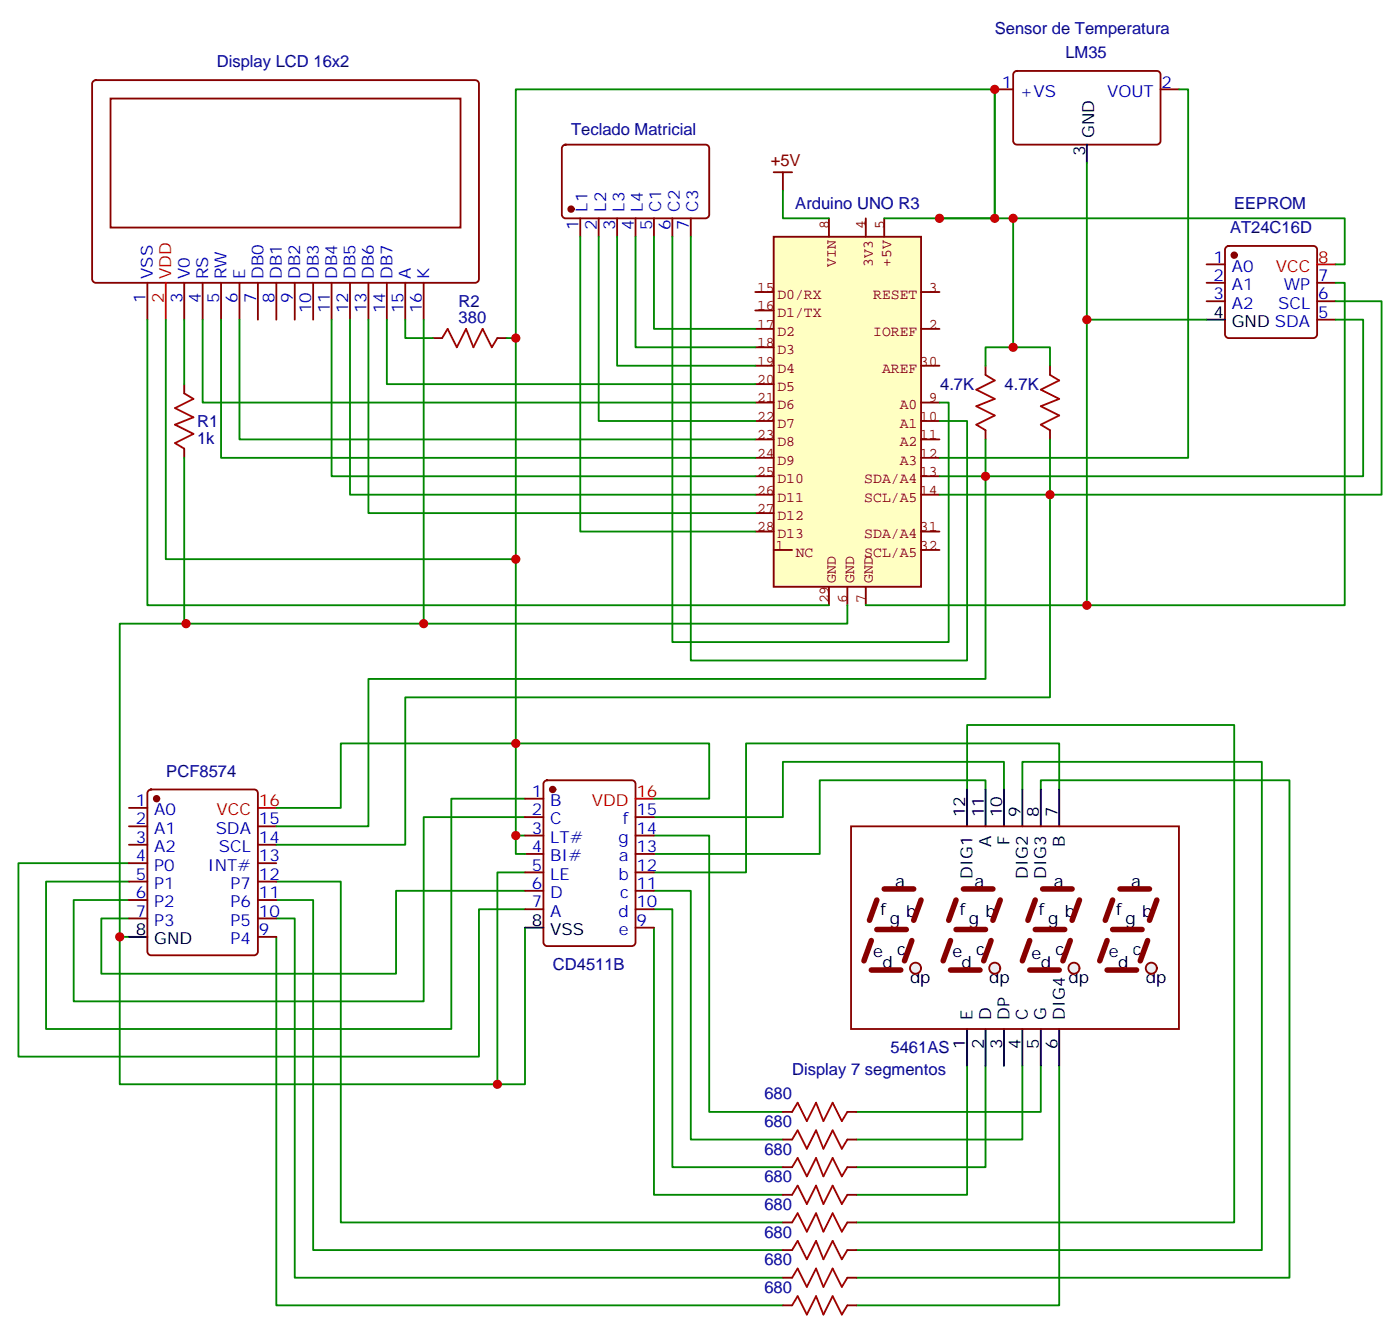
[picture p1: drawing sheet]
<svg xmlns="http://www.w3.org/2000/svg" width="268mm" height="255mm" viewBox="0 0 268 255" stroke-linecap="round" stroke-linejoin="round" font-family="sans-serif">
<path d="M148.2 45.3h28.2v67.1h-28.2z" fill="#ffffc2" stroke="#850000" stroke-width=".35"/>
<g fill="none" stroke="#850000" stroke-width=".35">
<path d="M148.2 33h3.5M149.9 33v3.5M144.6 55.9h3.6M144.6 59.4h3.6M158.7 41.8v3.5M165.8 41.8v3.5M169.3 41.8v3.5M176.4 55.9h3.5M144.6 63h3.6M144.6 66.5h3.6M144.6 70h3.6M144.6 73.6h3.6"/>
<path d="M144.6 77.1h3.6M176.4 63h3.5M176.4 70h3.5M176.4 77.1h3.5M144.6 80.6h3.6M144.6 84.1h3.6M144.6 87.7h3.6M144.6 91.2h3.6M144.6 94.7h3.6M144.6 98.2h3.6M176.4 80.6h3.5M176.4 84.1h3.5"/>
<path d="M176.4 87.7h3.5M176.4 91.2h3.5M176.4 94.7h3.5M144.6 101.8h3.6M148.2 105.3h3.5M158.7 112.4v3.5M162.3 112.4v3.5M165.8 112.4v3.5M176.4 105.3h3.5M176.4 101.8h3.5"/>
</g>
<path d="M149.9 36.5v5.3h8.8" fill="none" stroke="#008500" stroke-width=".35"/>
<g fill="none" stroke="#870000" stroke-width=".35">
<path d="M17.9 15.6l.4-.3h72.7a.71 .71 0 0 1 .7 .8v37.3a.76 .76 0 0 1-.7 .8h-72.7a.76 .76 0 0 1-.7-.8v-37.3zM21.2 18.9h67v24.7h-67zM190.5 17.1h3.5M194.3 13.8l.4-.2h26.8a.71 .71 0 0 1 .7 .7v12.7a.76 .76 0 0 1-.7 .7h-26.8a.76 .76 0 0 1-.7-.7v-12.7zM222.2 17.1h3.6M107.8 27.9l.5-.2h26.8a.71 .71 0 0 1 .7 .7v12.7a.76 .76 0 0 1-.7 .7h-26.8a.76 .76 0 0 1-.7-.7v-12.7zM28.2 54.2v7M35.3 54.2v7M38.8 54.2v7M42.3 54.2v7M45.9 54.2v7M49.4 54.2v7"/>
<path d="M52.9 54.2v7M56.4 54.2v7M60 54.2v7M63.5 54.2v7M67 54.2v7M70.6 54.2v7M74.1 54.2v7M77.6 54.2v7M81.1 54.2v7M111.1 41.8v3.5M114.7 41.8v3.5M118.2 41.8v3.5"/>
<path d="M121.7 41.8v3.5M125.2 41.8v3.5M128.8 41.8v3.5M132.3 41.8v3.5M35.3 73.6v1.7M82.9 64.7h1.8M95.2 64.7h1.8M35.3 85.9v1.8M24.7 158.2h3.5M24.7 154.7h3.5M28.5 151.4l.4-.2h19.8a.71 .71 0 0 1 .7 .7v30.3a.76 .76 0 0 1-.7 .7h-19.8a.76 .76 0 0 1-.7-.7v-30.3zM49.4 158.2h3.5"/>
<path d="M24.7 161.7h3.5M24.7 165.3h3.5M24.7 168.8h3.5M24.7 172.3h3.5M24.7 175.9h3.5M49.4 161.7h3.5M49.4 165.3h3.5M49.4 168.8h3.5M49.4 172.3h3.5M49.4 175.9h3.5M49.4 179.4h3.5M149.9 218.2h1.8"/>
<path d="M149.9 212.9h1.8M162.3 218.2h1.7M162.3 212.9h1.7M149.9 239.4h1.8M149.9 234.1h1.8M149.9 228.8h1.8M149.9 223.5h1.8M162.3 239.4h1.7M162.3 234.1h1.7M162.3 228.8h1.7M162.3 223.5h1.7M149.9 249.9h1.8"/>
<path d="M149.9 244.7h1.8M162.3 249.9h1.7M162.3 244.7h1.7"/>
</g>
<path d="M31.7 54.2v7M49.4 154.7h3.5" fill="none" stroke="#f00" stroke-width=".35"/>
<g fill="none" stroke="#008700" stroke-width=".35">
<path d="M190.5 17.1v24.7h-10.6M225.8 17.1h1.7v70.6h-47.6M208.1 31.2v84.7h-42.3M111.1 45.3v56.5h33.5M114.7 45.3v35.3h29.9M118.2 45.3v24.7h26.4M121.7 45.3v21.2h22.9M125.2 45.3v17.7h19.4M128.8 45.3v77.6h52.9v-45.8h-1.8M132.3 45.3v81.2h52.9v-45.9h-5.3M169.3 41.8h21.2v-24.7h-91.7v90h-67.1v-45.9M28.2 61.2v54.7h130.5"/>
<path d="M35.3 61.2v12.4M38.8 61.2v15.9h105.8M42.3 61.2v26.5h102.3M45.9 61.2v22.9h98.7M63.5 61.2v30h81.1M67 61.2v33.5h77.6M70.6 61.2v37h74M74.1 61.2v12.4h70.5M77.6 61.2v3.5h5.3M81.1 61.2v58.2h81.2v-3.5M97 64.7h1.8M35.3 87.7v31.7h45.8"/>
<path d="M35.6 119.4h-12.7v60h1.8M98.8 107.1v52.9h1.7M100.5 156.5h-19.4v35.2h-67v-19.4h10.6M100.5 152.9h-14.1v44.1h-77.6v-28.2h15.9M125.2 160h10.6v52.9h14.1M185.2 151.2v-12.4h51.2v95.3h-72.4M188.7 151.2v-1.8h-31.7v14.1h-31.8M192.3 151.2v-5.3h-42.4v10.6h-24.7M195.8 151.2v-5.3h45.9v93.5h-77.7M199.3 151.2v-1.8h47.6v95.3h-82.9M202.8 151.2v-8.9h-59.9v24.7h-17.7M24.7 165.3h-21.2v37h88.2v-28.2h8.8"/>
<path d="M52.9 179.4v70.5h97M52.9 175.9h3.5v68.8h93.5M52.9 172.3h7.1v67.1h89.9M52.9 168.8h12.4v65.3h84.6M100.5 167h-5.3v40.6M100.5 177.6v30h-77.6v-28.2M100.5 170.6h-24.7v15.8h-56.4v-10.5h5.3M125.2 177.6v51.2h24.7M125.2 174.1h3.6v49.4h21.1M125.2 170.6h7.1v47.6h17.6M185.2 204.1v24.7h-21.2M188.7 204.1v19.4h-24.7"/>
<path d="M195.8 204.1v14.1h-31.8M199.3 204.1v8.8h-35.3M202.8 204.1v45.8h-38.8"/>
</g>
<path d="M35.3 75.3l1.7 1.1-3.5 1.7 3.5 1.8-3.5 1.4 3.5 1.8-3.5 1.7 1.8 1.1M84.7 64.7l1-1.7 1.8 3.5 1.8-3.5 1.4 3.5 1.7-3.5 1.8 3.5 1-1.8M151.7 218.2l1.1-1.8 1.7 3.6 1.8-3.6 1.4 3.6 1.8-3.6 1.7 3.6 1.1-1.8M151.7 212.9l1.1-1.8 1.7 3.6 1.8-3.6 1.4 3.6 1.8-3.6 1.7 3.6 1.1-1.8M151.7 239.4l1.1-1.8 1.7 3.5 1.8-3.5 1.4 3.5 1.8-3.5 1.7 3.5 1.1-1.7M151.7 234.1l1.1-1.8 1.7 3.5 1.8-3.5 1.4 3.5 1.8-3.5 1.7 3.5 1.1-1.7M151.7 228.8l1.1-1.8 1.7 3.5 1.8-3.5 1.4 3.5 1.8-3.5 1.7 3.5 1.1-1.7M151.7 223.5l1.1-1.8 1.7 3.5 1.8-3.5 1.4 3.5 1.8-3.5 1.7 3.5 1.1-1.7M151.7 249.9l1.1-1.7 1.7 3.5 1.8-3.5 1.4 3.5 1.8-3.5 1.7 3.5 1.1-1.8M151.7 244.7l1.1-1.8 1.7 3.5 1.8-3.5 1.4 3.5 1.8-3.5 1.7 3.5 1.1-1.7" fill="none" stroke="#a10000" stroke-width=".35"/>
<g fill="#870000" stroke="#870000" stroke-width=".35">
<circle cx="109.4" cy="40" r=".53"/>
<circle cx="30" cy="152.9" r=".53"/>
</g>
<path d="M208.1 27.7v3.5M24.7 179.4h3.5" fill="none" stroke="#000" stroke-width=".35"/>
<circle cx="220.5" cy="185.4" r="1.06" fill="#f0f0f0" stroke="#870000" stroke-width=".35"/>
<path d="M213.1 178h5.6M213.1 172.3l-1.4 3.9M214.5 170.2h5.6M221.5 172.3l-1.4 3.9M212 185.7h5.7M212 180.1l-1.4 3.9M219.8 180.1l-1.4 3.9" fill="none" stroke="#870000" stroke-width="1.1"/>
<circle cx="175.3" cy="185.4" r="1.06" fill="#f0f0f0" stroke="#870000" stroke-width=".35"/>
<path d="M167.9 178h5.7M167.9 172.3l-1.4 3.9M169.3 170.2h5.7M176.4 172.3l-1.4 3.9M166.9 185.7h5.6M166.9 180.1l-1.4 3.9M174.6 180.1l-1.4 3.9" fill="none" stroke="#870000" stroke-width="1.1"/>
<circle cx="190.5" cy="185.4" r="1.06" fill="#f0f0f0" stroke="#870000" stroke-width=".35"/>
<path d="M183.1 178h5.6M183.1 172.3l-1.4 3.9M184.5 170.2h5.6M191.6 172.3l-1.5 3.9M182 185.7h5.7M182 180.1l-1.4 3.9M189.8 180.1l-1.4 3.9" fill="none" stroke="#870000" stroke-width="1.1"/>
<circle cx="205.7" cy="185.4" r="1.06" fill="#f0f0f0" stroke="#870000" stroke-width=".35"/>
<path d="M198.3 178h5.6M198.3 172.3l-1.5 3.9M199.7 170.2h5.6M206.7 172.3l-1.4 3.9M197.2 185.7h5.6M197.2 180.1l-1.4 3.9M205 180.1l-1.4 3.9" fill="none" stroke="#870000" stroke-width="1.1"/>
<g fill="none" stroke="#000" stroke-width=".35">
<path d="M231.1 61.2h3.5M185.2 151.2v7M188.7 151.2v7M192.3 151.2v7M195.8 151.2v7M199.3 151.2v7M202.8 151.2v7M100.5 177.6h3.6M185.2 197v7.1M188.7 197v7.1M192.3 197v7.1M195.8 197v7.1"/>
<path d="M199.3 197v7.1M202.8 197v7.1"/>
</g>
<g fill="none" stroke="#870000" stroke-width=".35">
<path d="M231.1 50.6h3.5M231.1 54.2h3.5M231.1 57.7h3.5M234.8 47.3l.5-.2h16.2a.71 .71 0 0 1 .7 .7v16.2a.76 .76 0 0 1-.7 .7h-16.2a.76 .76 0 0 1-.7-.7v-16.2zM252.2 54.2h3.6M252.2 57.7h3.6M188.7 70v1.8M201.1 70v1.8M252.2 61.2h3.6M188.7 82.4v1.7M201.1 82.4v1.7M100.5 152.9h3.6"/>
<path d="M100.5 156.5h3.6M100.5 160h3.6M104.3 149.6l.5-.2h16.2a.71 .71 0 0 1 .7 .7v30.3a.76 .76 0 0 1-.7 .8h-16.2a.76 .76 0 0 1-.7-.8v-30.3zM121.7 156.5h3.5M121.7 160h3.5M163 158.2h62.8v38.8h-62.8zM100.5 163.5h3.6M100.5 167h3.6M100.5 170.6h3.6M100.5 174.1h3.6M121.7 163.5h3.5M121.7 167h3.5"/>
<path d="M121.7 170.6h3.5M121.7 174.1h3.5M121.7 177.6h3.5"/>
</g>
<g fill="#870000" stroke="#870000" stroke-width=".35">
<circle cx="105.8" cy="151.2" r=".53"/>
<circle cx="236.4" cy="48.9" r=".53"/>
</g>
<path d="M252.2 50.6h3.6M121.7 152.9h3.5" fill="none" stroke="#f00" stroke-width=".35"/>
<path d="M190.5 41.8h67v8.8h-1.7M194 41.8v24.7M255.8 54.2h1.7v61.7h-49.4M255.8 57.7h8.8v37h-84.7M188.7 70v-3.5h12.4v3.5M208.1 61.2h23M255.8 61.2h5.3v30h-81.2M188.7 84.1v45.9h-118.1v28.2h-17.7M201.1 84.1v49.4h-123.5v28.2h-24.7M98.8 160v3.5h1.7M125.2 152.9h10.6v-10.6h-70.5v12.4h-12.4" fill="none" stroke="#008700" stroke-width=".35"/>
<path d="M188.7 71.8l1.8 1-3.5 1.8 3.5 1.8-3.5 1.4 3.5 1.8-3.5 1.7 1.7 1.1M201.1 71.8l1.7 1-3.5 1.8 3.5 1.8-3.5 1.4 3.5 1.8-3.5 1.7 1.8 1.1" fill="none" stroke="#a10000" stroke-width=".35"/>
<g fill="#c00">
<circle cx="98.8" cy="64.7" r=".88"/>
<circle cx="81.1" cy="119.4" r=".88"/>
<circle cx="179.9" cy="41.8" r=".88"/>
<circle cx="95.3" cy="207.6" r=".88"/>
<circle cx="22.9" cy="179.4" r=".88"/>
<circle cx="35.6" cy="119.4" r=".88"/>
<circle cx="98.8" cy="107.1" r=".88"/>
<circle cx="98.8" cy="142.3" r=".88"/>
<circle cx="98.8" cy="160" r=".88"/>
<circle cx="190.5" cy="17.1" r=".88"/>
<circle cx="190.5" cy="41.8" r=".88"/>
<circle cx="208.1" cy="115.9" r=".88"/>
<circle cx="188.7" cy="91.2" r=".88"/>
<circle cx="201.1" cy="94.7" r=".88"/>
<circle cx="194" cy="41.8" r=".88"/>
<circle cx="194" cy="66.5" r=".88"/>
<circle cx="208.1" cy="61.2" r=".88"/>
</g>
<g font-size="3.2" fill="#000080">
<text x="190.5" y="6.5">Sensor de Temperatura</text>
<text x="204" y="11.1">LM35</text>
<text x="41.5" y="12.9">Display LCD 16x2</text>
<text x="109.4" y="25.9">Teclado Matricial</text>
<text x="152.3" y="40.1">Arduino UNO R3</text>
<text x="236.4" y="40">EEPROM</text>
<text x="235.6" y="44.7">AT24C16D</text>
<text x="87.8" y="58.7">R2</text>
<text x="87.8" y="61.9">380</text>
<text x="180" y="74.7">4.7K</text>
<text x="192.4" y="74.7">4.7K</text>
<text x="37.7" y="81.8">R1</text>
<text x="37.7" y="85">1k</text>
<text x="31.9" y="148.8">PCF8574</text>
<text x="105.9" y="185.7">CD4511B</text>
<text x="170.5" y="201.6">5461AS</text>
<text x="151.7" y="205.8">Display 7 segmentos</text>
<text x="146.4" y="215.8">680</text>
<text x="146.4" y="210.5">680</text>
<text x="146.4" y="221.1">680</text>
<text x="146.4" y="226.4">680</text>
<text x="146.4" y="231.7">680</text>
<text x="146.4" y="237">680</text>
<text x="146.4" y="242.3">680</text>
<text x="146.4" y="247.5">680</text>
</g>
<g font-size="3.2" fill="#00f">
<text x="191.8" y="16.8">1</text>
<text x="222.4" y="16.8">2</text>
<text x="195.3" y="18.5">+VS</text>
<text x="212" y="18.5">VOUT</text>
<text x="112.5" y="40.5" transform="rotate(-90 112.5 40.5)">L1</text>
<text x="116.1" y="40.5" transform="rotate(-90 116.1 40.5)">L2</text>
<text x="119.6" y="40.5" transform="rotate(-90 119.6 40.5)">L3</text>
<text x="123.1" y="40.5" transform="rotate(-90 123.1 40.5)">L4</text>
<text x="126.6" y="40.5" transform="rotate(-90 126.6 40.5)">C1</text>
<text x="130.2" y="40.5" transform="rotate(-90 130.2 40.5)">C2</text>
<text x="133.7" y="40.5" transform="rotate(-90 133.7 40.5)">C3</text>
<text x="110.8" y="44" transform="rotate(-90 110.8 44)">1</text>
<text x="114.3" y="44" transform="rotate(-90 114.3 44)">2</text>
<text x="117.8" y="44" transform="rotate(-90 117.8 44)">3</text>
<text x="121.4" y="44" transform="rotate(-90 121.4 44)">4</text>
<text x="124.9" y="44" transform="rotate(-90 124.9 44)">5</text>
<text x="128.4" y="44" transform="rotate(-90 128.4 44)">6</text>
<text x="131.9" y="44" transform="rotate(-90 131.9 44)">7</text>
<text x="29.3" y="53.4" transform="rotate(-90 29.3 53.4)">VSS</text>
<text x="36.3" y="53.4" transform="rotate(-90 36.3 53.4)">V0</text>
<text x="39.9" y="53.4" transform="rotate(-90 39.9 53.4)">RS</text>
<text x="43.4" y="53.4" transform="rotate(-90 43.4 53.4)">RW</text>
<text x="46.9" y="53.4" transform="rotate(-90 46.9 53.4)">E</text>
<text x="50.4" y="53.4" transform="rotate(-90 50.4 53.4)">DB0</text>
<text x="54" y="53.4" transform="rotate(-90 54 53.4)">DB1</text>
<text x="57.5" y="53.4" transform="rotate(-90 57.5 53.4)">DB2</text>
<text x="61" y="53.4" transform="rotate(-90 61 53.4)">DB3</text>
<text x="64.6" y="53.4" transform="rotate(-90 64.6 53.4)">DB4</text>
<text x="68.1" y="53.4" transform="rotate(-90 68.1 53.4)">DB5</text>
<text x="71.6" y="53.4" transform="rotate(-90 71.6 53.4)">DB6</text>
<text x="75.1" y="53.4" transform="rotate(-90 75.1 53.4)">DB7</text>
<text x="78.7" y="53.4" transform="rotate(-90 78.7 53.4)">A</text>
<text x="82.2" y="53.4" transform="rotate(-90 82.2 53.4)">K</text>
<text x="232.4" y="50.3">1</text>
<text x="232.4" y="53.8">2</text>
<text x="235.9" y="52">A0</text>
<text x="252.4" y="53.8">7</text>
<text x="27.9" y="57.9" transform="rotate(-90 27.9 57.9)">1</text>
<text x="34.9" y="57.9" transform="rotate(-90 34.9 57.9)">3</text>
<text x="38.5" y="57.9" transform="rotate(-90 38.5 57.9)">4</text>
<text x="42" y="57.9" transform="rotate(-90 42 57.9)">5</text>
<text x="45.5" y="57.9" transform="rotate(-90 45.5 57.9)">6</text>
<text x="49" y="57.9" transform="rotate(-90 49 57.9)">7</text>
<text x="52.6" y="57.9" transform="rotate(-90 52.6 57.9)">8</text>
<text x="56.1" y="57.9" transform="rotate(-90 56.1 57.9)">9</text>
<text x="59.6" y="59.9" transform="rotate(-90 59.6 59.9)">10</text>
<text x="63.1" y="59.9" transform="rotate(-90 63.1 59.9)">11</text>
<text x="66.7" y="59.9" transform="rotate(-90 66.7 59.9)">12</text>
<text x="70.2" y="59.9" transform="rotate(-90 70.2 59.9)">13</text>
<text x="73.7" y="59.9" transform="rotate(-90 73.7 59.9)">14</text>
<text x="77.3" y="59.9" transform="rotate(-90 77.3 59.9)">15</text>
<text x="80.8" y="59.9" transform="rotate(-90 80.8 59.9)">16</text>
<text x="232.4" y="57.3">3</text>
<text x="235.9" y="55.6">A1</text>
<text x="235.9" y="59.1">A2</text>
<text x="244.8" y="59.1">SCL</text>
<text x="245.9" y="55.6">WP</text>
<text x="252.4" y="57.3">6</text>
<text x="252.4" y="60.9">5</text>
<text x="26" y="154.3">1</text>
<text x="101.9" y="152.6">1</text>
<text x="105.4" y="154.3">B</text>
<text x="26" y="161.4">3</text>
<text x="26" y="157.9">2</text>
<text x="29.5" y="159.6">A1</text>
<text x="29.5" y="156.1">A0</text>
<text x="41.3" y="159.6">SDA</text>
<text x="49.6" y="157.9">15</text>
<text x="49.6" y="161.4">14</text>
<text x="101.9" y="156.1">2</text>
<text x="101.9" y="159.6">3</text>
<text x="105.4" y="157.9">C</text>
<text x="105.4" y="161.4">LT#</text>
<text x="118.4" y="161.4">g</text>
<text x="119.3" y="157.9">f</text>
<text x="121.9" y="159.6">14</text>
<text x="121.9" y="156.1">15</text>
<text x="26" y="164.9">4</text>
<text x="29.5" y="166.7">P0</text>
<text x="29.5" y="163.2">A2</text>
<text x="39.8" y="166.7">INT#</text>
<text x="41.9" y="163.2">SCL</text>
<text x="49.6" y="164.9">13</text>
<text x="101.9" y="163.2">4</text>
<text x="101.9" y="166.7">5</text>
<text x="105.4" y="164.9">BI#</text>
<text x="118.5" y="164.9">a</text>
<text x="121.9" y="166.7">12</text>
<text x="121.9" y="163.2">13</text>
<text x="26" y="172">6</text>
<text x="26" y="168.5">5</text>
<text x="29.5" y="173.7">P2</text>
<text x="29.5" y="170.2">P1</text>
<text x="44.2" y="170.2">P7</text>
<text x="44.2" y="173.7">P6</text>
<text x="49.6" y="168.5">12</text>
<text x="49.6" y="172">11</text>
<text x="101.9" y="170.2">6</text>
<text x="101.9" y="173.7">7</text>
<text x="105.4" y="168.5">LE</text>
<text x="105.4" y="172">D</text>
<text x="118.4" y="168.5">b</text>
<text x="118.8" y="172">c</text>
<text x="121.9" y="173.7">10</text>
<text x="121.9" y="170.2">11</text>
<text x="26" y="175.5">7</text>
<text x="29.5" y="177.3">P3</text>
<text x="44.2" y="177.3">P5</text>
<text x="49.6" y="175.5">10</text>
<text x="49.6" y="179">9</text>
<text x="105.4" y="175.5">A</text>
<text x="118.4" y="175.5">d</text>
<text x="118.5" y="179">e</text>
<text x="121.9" y="177.3">9</text>
<text x="44.2" y="180.8">P4</text>
</g>
<g font-size="3.2">
<text x="207.8" y="29.9" transform="rotate(-90 207.8 29.9)">3</text>
<text x="209.5" y="26.4" transform="rotate(-90 209.5 26.4)">GND</text>
<text x="232.4" y="60.9">4</text>
<text x="235.9" y="62.6">GND SDA</text>
<text x="184.9" y="156.5" transform="rotate(-90 184.9 156.5)">12</text>
<text x="188.4" y="156.5" transform="rotate(-90 188.4 156.5)">11</text>
<text x="191.9" y="156.5" transform="rotate(-90 191.9 156.5)">10</text>
<text x="193.3" y="161.8" transform="rotate(-90 193.3 161.8)">F</text>
<text x="195.4" y="156.5" transform="rotate(-90 195.4 156.5)">9</text>
<text x="199" y="156.5" transform="rotate(-90 199 156.5)">8</text>
<text x="202.5" y="156.5" transform="rotate(-90 202.5 156.5)">7</text>
<text x="189.8" y="162.2" transform="rotate(-90 189.8 162.2)">A</text>
<text x="203.9" y="162.2" transform="rotate(-90 203.9 162.2)">B</text>
<text x="171.4" y="169.9">a</text>
<text x="186.3" y="168.2" transform="rotate(-90 186.3 168.2)">DIG1</text>
<text x="186.6" y="169.9">a</text>
<text x="196.8" y="168.2" transform="rotate(-90 196.8 168.2)">DIG2</text>
<text x="200.4" y="168.2" transform="rotate(-90 200.4 168.2)">DIG3</text>
<text x="201.8" y="169.9">a</text>
<text x="216.6" y="169.9">a</text>
<text x="26" y="179">8</text>
<text x="101.9" y="177.3">8</text>
<text x="105.4" y="179">VSS</text>
<text x="168.6" y="175.2">f</text>
<text x="170.4" y="176.9">g</text>
<text x="173.6" y="175.5">b</text>
<text x="183.8" y="175.2">f</text>
<text x="185.6" y="176.9">g</text>
<text x="188.7" y="175.5">b</text>
<text x="199" y="175.2">f</text>
<text x="200.7" y="176.9">g</text>
<text x="203.9" y="175.5">b</text>
<text x="213.8" y="175.2">f</text>
<text x="215.5" y="176.9">g</text>
<text x="218.7" y="175.5">b</text>
<text x="29.5" y="180.8">GND</text>
<text x="167.2" y="183.3">e</text>
<text x="169" y="185.4">d</text>
<text x="171.8" y="182.9">c</text>
<text x="182.4" y="183.3">e</text>
<text x="184.1" y="185.4">d</text>
<text x="187" y="182.9">c</text>
<text x="197.6" y="183.6">e</text>
<text x="199.3" y="185.4">d</text>
<text x="202.1" y="182.9">c</text>
<text x="212.4" y="183.3">e</text>
<text x="214.1" y="185.4">d</text>
<text x="217" y="182.9">c</text>
<text x="174.3" y="188.2">dp</text>
<text x="189.4" y="188.2">dp</text>
<text x="204.6" y="188.2">dp</text>
<text x="219.4" y="188.2">dp</text>
<text x="186.3" y="195.3" transform="rotate(-90 186.3 195.3)">E</text>
<text x="189.8" y="195.3" transform="rotate(-90 189.8 195.3)">D</text>
<text x="193.3" y="195.3" transform="rotate(-90 193.3 195.3)">DP</text>
<text x="196.8" y="195.3" transform="rotate(-90 196.8 195.3)">C</text>
<text x="200.4" y="195.3" transform="rotate(-90 200.4 195.3)">G</text>
<text x="203.9" y="195.3" transform="rotate(-90 203.9 195.3)">DIG4</text>
<text x="184.9" y="200.8" transform="rotate(-90 184.9 200.8)">1</text>
<text x="188.4" y="200.8" transform="rotate(-90 188.4 200.8)">2</text>
<text x="191.9" y="200.8" transform="rotate(-90 191.9 200.8)">3</text>
<text x="195.4" y="200.8" transform="rotate(-90 195.4 200.8)">4</text>
<text x="199" y="200.8" transform="rotate(-90 199 200.8)">5</text>
<text x="202.5" y="200.8" transform="rotate(-90 202.5 200.8)">6</text>
</g>
<text font-size="3.2" fill="#840000" x="147.6" y="31.7">+5V</text>
<g font-size="3.2" fill="#f00">
<text x="32.8" y="53.4" transform="rotate(-90 32.8 53.4)">VDD</text>
<text x="244.3" y="52">VCC</text>
<text x="252.4" y="50.3">8</text>
<text x="31.4" y="57.9" transform="rotate(-90 31.4 57.9)">2</text>
<text x="49.6" y="154.3">16</text>
<text x="113.3" y="154.3">VDD</text>
<text x="121.9" y="152.6">16</text>
<text x="41.5" y="156.1">VCC</text>
</g>
<g font-size="2.8" fill="#840000">
<text x="158.7" y="43.9" transform="rotate(-90 158.7 43.9)">8</text>
<text x="165.8" y="43.9" transform="rotate(-90 165.8 43.9)">4</text>
<text x="169.3" y="43.9" transform="rotate(-90 169.3 43.9)">5</text>
<text x="160.1" y="51.1" transform="rotate(-90 160.1 51.1)">VIN</text>
<text x="167.1" y="51.1" transform="rotate(-90 167.1 51.1)">3V3</text>
<text x="170.7" y="51.1" transform="rotate(-90 170.7 51.1)">+5V</text>
<text x="145" y="55.9">15</text>
<text x="145" y="59.4">16</text>
<text x="148.9" y="57.2">D0/RX</text>
<text x="167.2" y="57.2">RESET</text>
<text x="177.9" y="55.9">3</text>
<text x="145" y="62.9">17</text>
<text x="148.9" y="60.8">D1/TX</text>
<text x="148.9" y="64.3">D2</text>
<text x="167.2" y="64.3">IOREF</text>
<text x="177.9" y="62.9">2</text>
<text x="145" y="66.5">18</text>
<text x="145" y="70">19</text>
<text x="148.9" y="67.8">D3</text>
<text x="148.9" y="71.3">D4</text>
<text x="168.9" y="71.3">AREF</text>
<text x="176.2" y="70">30</text>
<text x="145" y="73.5">20</text>
<text x="145" y="77">21</text>
<text x="148.9" y="74.9">D5</text>
<text x="177.9" y="77">9</text>
<text x="145" y="80.6">22</text>
<text x="148.9" y="78.4">D6</text>
<text x="148.9" y="81.9">D7</text>
<text x="172.3" y="81.9">A1</text>
<text x="172.3" y="78.4">A0</text>
<text x="176.2" y="80.6">10</text>
<text x="145" y="84.1">23</text>
<text x="145" y="87.6">24</text>
<text x="148.9" y="85.5">D8</text>
<text x="148.9" y="89">D9</text>
<text x="172.3" y="85.5">A2</text>
<text x="172.3" y="89">A3</text>
<text x="176.2" y="84.1">11</text>
<text x="176.2" y="87.6">12</text>
<text x="145" y="91.2">25</text>
<text x="145" y="94.7">26</text>
<text x="148.9" y="92.5">D10</text>
<text x="165.5" y="92.5">SDA/A4</text>
<text x="176.2" y="91.2">13</text>
<text x="176.2" y="94.7">14</text>
<text x="145" y="98.2">27</text>
<text x="145" y="101.7">28</text>
<text x="148.9" y="96">D11</text>
<text x="148.9" y="99.6">D12</text>
<text x="165.5" y="96">SCL/A5</text>
<text x="176.2" y="101.7">31</text>
<text x="148.5" y="105.3">1</text>
<text x="148.9" y="103.1">D13</text>
<text x="152.4" y="106.6">NC</text>
<text x="165.5" y="103.1">SDA/A4</text>
<text x="165.5" y="106.6">SCL/A5</text>
<text x="176.2" y="105.3">32</text>
<text x="160.1" y="111.7" transform="rotate(-90 160.1 111.7)">GND</text>
<text x="163.6" y="111.7" transform="rotate(-90 163.6 111.7)">GND</text>
<text x="167.1" y="111.7" transform="rotate(-90 167.1 111.7)">GND</text>
<text x="158.7" y="115.5" transform="rotate(-90 158.7 115.5)">29</text>
<text x="162.2" y="115.5" transform="rotate(-90 162.2 115.5)">6</text>
<text x="165.8" y="115.5" transform="rotate(-90 165.8 115.5)">7</text>
</g>
</svg>
